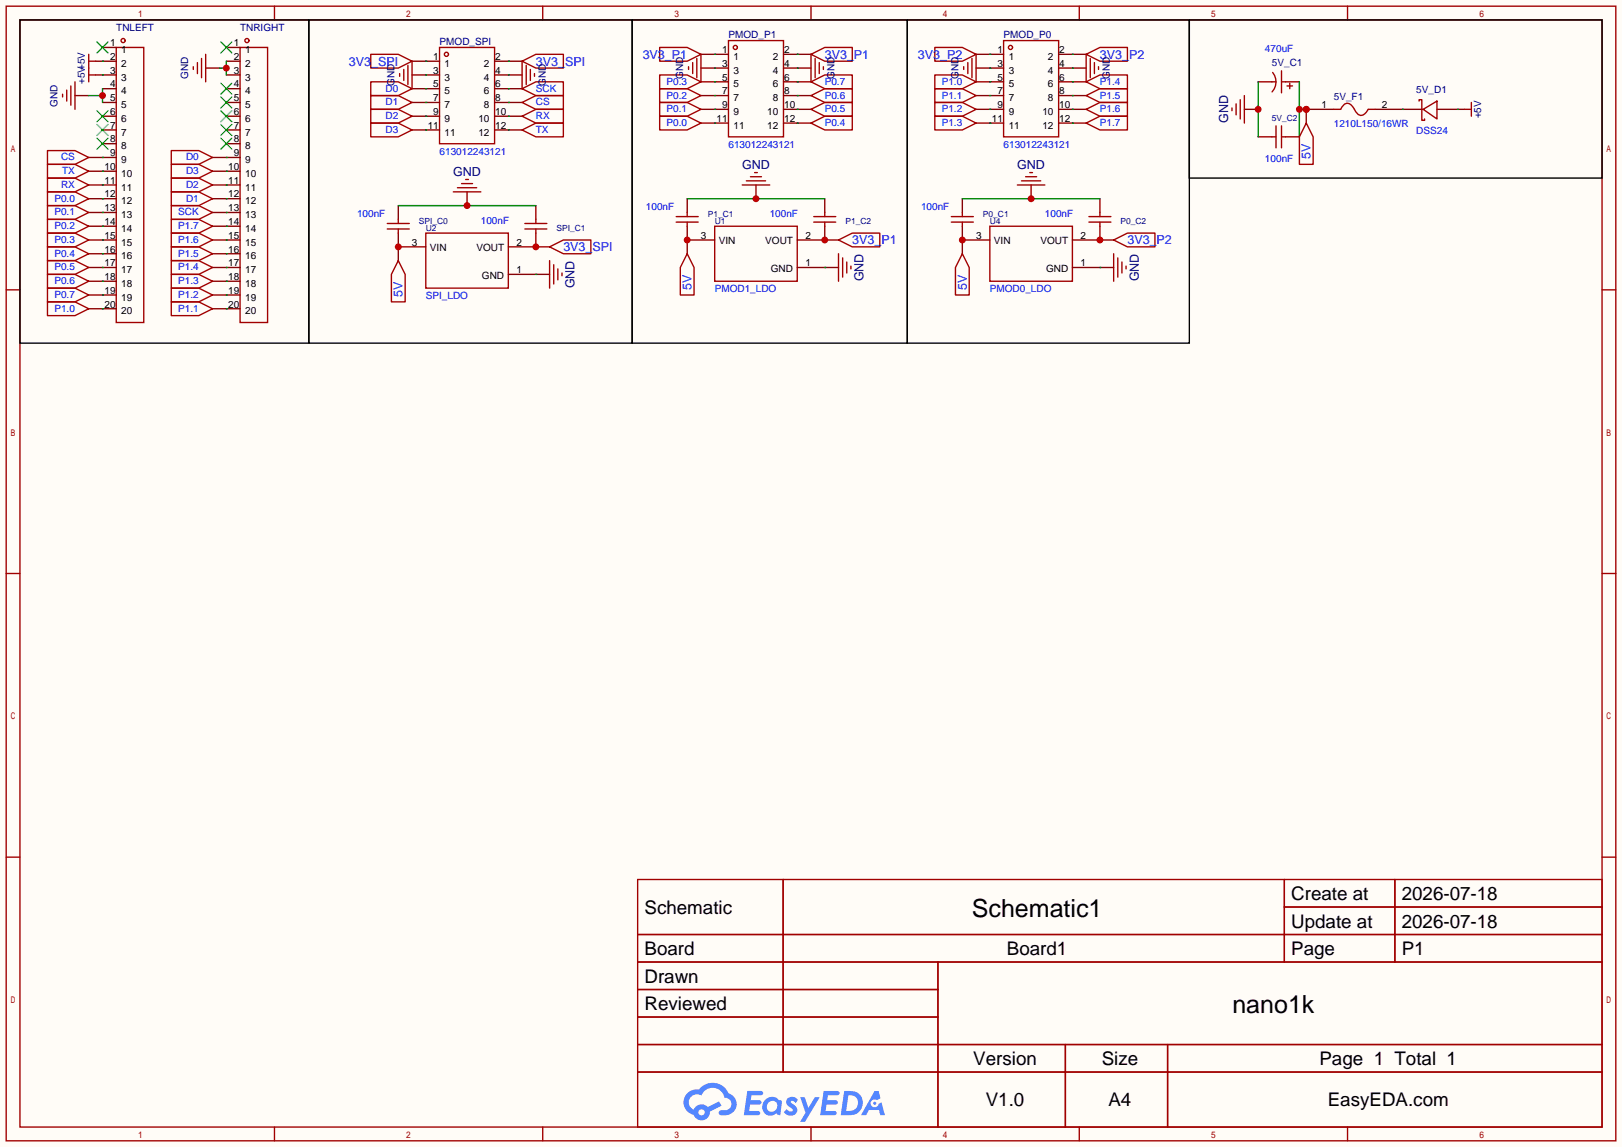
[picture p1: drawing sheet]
<svg xmlns="http://www.w3.org/2000/svg" width="299mm" height="212mm" viewBox="0 0 299 212" stroke-linecap="round" stroke-linejoin="round" font-family="sans-serif">
<path d="M0 0h299.5v211.8h-299.5z" fill="#fffcf7"/>
<g fill="none" stroke="#a10000" stroke-width=".25">
<path d="M1.1 1.1h297.2v209.6h-297.2zM3.7 3.7h292.1v204.5h-292.1zM50.7 1.1v2.6M100.2 1.1v2.6M149.7 1.1v2.6M199.3 1.1v2.6M248.8 1.1v2.6M1.1 53.5h2.6M295.8 53.5h2.5M1.1 105.9h2.6M295.8 105.9h2.5M1.1 158.3h2.6"/>
<path d="M295.8 158.3h2.5M117.7 162.4h178.1v45.8h-178.1zM117.7 172.6h178.1M117.7 177.7h178.1M144.6 162.4v35.6M173.2 177.7v30.5M237.1 162.4v15.3M237.1 167.5h58.7M257.5 162.4v15.3M117.7 182.8h55.5M117.7 192.9h178.1M117.7 187.8h55.5"/>
<path d="M117.7 198h178.1M196.7 192.9v15.3M215.6 192.9v15.3M50.7 208.2v2.5M100.2 208.2v2.5M149.7 208.2v2.5M199.3 208.2v2.5M248.8 208.2v2.5"/>
</g>
<g fill="#5487ff">
<path d="M145.5 202.8a1.3 1.3 0 0 1 1.8 .3l-.4 .6a.54 .54 0 0 0-.9-.2l.1 .2a1.58 1.58 0 0 1 1.1 1.6 1.43 1.43 0 0 1-2.5 .1l.5-.6a.64 .64 0 0 0 .5 .5 .64 .64 0 0 0 .7-.3l-.2-.2a1.6 1.6 0 0 1-1-1.6z"/>
<path d="M147.7 202.7h.9l.7 1.9 1.1-1.9h.9l-2.7 4.5h-.9l1-1.7z"/>
<path d="M138 201.5h1.6a1.31 1.31 0 0 1 1.2 .2 .4 .4 0 0 1-.3 .6h-1.8l-.1 .9h1.6a.4 .4 0 0 1 .4 .4 .4 .4 0 0 1-.4 .4h-1.7l-.2 1.2h.8a1.23 1.23 0 0 1 1.2 .2 .39 .39 0 0 1-.3 .6h-2.7z"/>
<path d="M152.1 201.5h1.6a1.32 1.32 0 0 1 1.3 .2 .39 .39 0 0 1-.4 .6h-1.7l-.2 .9h1.7a.4 .4 0 0 1 .3 .4 .4 .4 0 0 1-.4 .4h-1.7l-.2 1.2h.8a1.23 1.23 0 0 1 1.2 .2 .39 .39 0 0 1-.3 .6h-2.7z"/>
<path d="M161.5 201.5h.7l.4 1.3-.7 .4a.75 .75 0 0 0-1.1 .3 .75 .75 0 0 0 .5 1 .75 .75 0 0 0 .9-.6l.6-.3 .6 2.4h-.9l-.2-1h-1.9l-.5 1h-.9z"/>
<path d="M155.9 201.5l-.7 4.5h1.5a2.27 2.27 0 0 0 2.6-2.3 2.27 2.27 0 0 0-2.7-2.2zM156.6 202.3a1.5 1.5 0 0 1 1.8 1.5 1.5 1.5 0 0 1-1.9 1.4h-.3z"/>
<path d="M141.3 203.1a1.62 1.62 0 0 0-.4 2.1 1.62 1.62 0 0 0 2 .7l.4-.3 .3 .3 .5 .1 .3-2.5-.2-.3h-.4a1.58 1.58 0 0 0-2.5-.1zM141.9 203.6a.99 .99 0 0 1 1.6 .3 .99 .99 0 0 1-.9 1.4 .94 .94 0 0 1-1-.5 .94 .94 0 0 1 .3-1.2z"/>
<path d="M126.9 201.9a2.37 2.37 0 0 0 1.2 4 1.54 1.54 0 0 0 1.7 1 1.54 1.54 0 0 0 1.3-1.6l2.1-1.1-.5-.8-2 1.1a1.57 1.57 0 0 0-2.6 .4 1.5 1.5 0 0 1-.8-2.1 1.5 1.5 0 0 1 2.2-.5 2.23 2.23 0 0 1 2.3-1.4 2.23 2.23 0 0 1 2 1.8 1.16 1.16 0 0 1 1.2 1.1 1.16 1.16 0 0 1-1 1.3h-.7a.47 .47 0 0 0-.6 .3 .47 .47 0 0 0 .4 .6 2.23 2.23 0 0 0 2.3-.7 2.23 2.23 0 0 0 .4-2.3 2.16 2.16 0 0 0-1.3-1.1 3.2 3.2 0 0 0-5.4-.7l-1.2 .1zM129 205.4a.58 .58 0 0 1 1.1 0 .58 .58 0 0 1-1.1 0z"/>
<circle cx="161.5" cy="203.8" r=".28"/>
</g>
<g fill="none" stroke="#a10000" stroke-width=".25">
<path d="M11.6 17.4v.5M12.3 16.6v2.1M13.1 15.9v3.5M13.8 15.1v5.1M21.5 8.8h5v50.8h-5zM35.7 12.3v.5M36.4 11.6v2M37.2 10.8v3.6M38 10v5.1M44.3 8.8h5.1v50.8h-5.1zM81.2 8.8h10.1v17.7h-10.1zM134.5 7.5h10.2v17.8h-10.2z"/>
<path d="M185.3 7.5h10.2v17.8h-10.2z"/>
<circle cx="22.7" cy="7.5" r=".38"/>
<circle cx="45.6" cy="7.5" r=".38"/>
<circle cx="82.4" cy="10" r=".38"/>
<circle cx="135.8" cy="8.8" r=".38"/>
<circle cx="186.6" cy="8.8" r=".38"/>
</g>
<g fill="none" stroke="#870000" stroke-width=".25">
<path d="M13.8 17.7h2.6M18.9 8.8h2.6M18.9 11.3h2.6M18.9 13.8h2.6M18.9 16.4h2.6M18.9 18.9h2.6M38 12.6h2.5M41.8 8.8h2.5M41.8 11.3h2.5M41.8 13.8h2.5M41.8 16.4h2.5M41.8 18.9h2.5"/>
<path d="M78.6 11.3h2.6M78.6 13.8h2.6M78.6 16.4h2.6M78.6 18.9h2.6M91.3 11.3h2.6M91.3 13.8h2.6M91.3 16.4h2.6M91.3 18.9h2.6M132 10h2.5M132 12.6h2.5M132 15.1h2.5M132 17.7h2.5"/>
<path d="M144.7 10h2.5M144.7 12.6h2.5M144.7 15.1h2.5M144.7 17.7h2.5M182.8 10h2.5M182.8 12.6h2.5M182.8 15.1h2.5M182.8 17.7h2.5M195.5 10h2.5M195.5 12.6h2.5M195.5 15.1h2.5M195.5 17.7h2.5"/>
<path d="M18.9 21.5h2.6M18.9 24h2.6M18.9 26.5h2.6M18.9 29.1h2.6M18.9 31.6h2.6M18.9 34.2h2.6M18.9 36.7h2.6M18.9 39.2h2.6M41.8 21.5h2.5M41.8 24h2.5M41.8 26.5h2.5M41.8 29.1h2.5"/>
<path d="M41.8 31.6h2.5M41.8 34.2h2.5M41.8 36.7h2.5M41.8 39.2h2.5M78.6 21.5h2.6M78.6 24h2.6M91.3 21.5h2.6M91.3 24h2.6M132 22.7h2.5M132 20.2h2.5M144.7 22.7h2.5M144.7 20.2h2.5"/>
<path d="M182.8 22.7h2.5M182.8 20.2h2.5M195.5 22.7h2.5M195.5 20.2h2.5M18.9 41.8h2.6M18.9 44.3h2.6M18.9 46.9h2.6M18.9 49.4h2.6M18.9 51.9h2.6M18.9 54.5h2.6M18.9 57h2.6M41.8 41.8h2.5"/>
<path d="M41.8 44.3h2.5M41.8 46.9h2.5M41.8 49.4h2.5M41.8 51.9h2.5M41.8 54.5h2.5M41.8 57h2.5"/>
</g>
<g fill="none" stroke="#3c3" stroke-width=".25">
<path d="M17.9 7.7l2 2.1M19.9 7.7l-2 2.1M40.8 7.7l2 2.1M40.8 15.4l2 2M40.8 17.9l2 2M42.8 7.7l-2 2.1M42.8 15.4l-2 2M42.8 17.9l-2 2M17.9 20.4l2 2.1M17.9 23l2 2M17.9 25.5l2 2.1M19.9 20.4l-2 2.1"/>
<path d="M19.9 23l-2 2M19.9 25.5l-2 2.1M40.8 20.4l2 2.1M40.8 23l2 2M40.8 25.5l2 2.1M42.8 20.4l-2 2.1M42.8 23l-2 2M42.8 25.5l-2 2.1"/>
</g>
<path d="M16.4 17.7h2.5M18.9 16.4v2.5" fill="none" stroke="#008700" stroke-width=".25"/>
<circle cx="18.9" cy="17.7" r=".63" fill="#c00"/>
<path d="M241.2 20.2h5.1M253.9 20.2h5.1" fill="none" stroke="#870000" stroke-width=".25"/>
<path d="M246.3 20.2h1.2l.5-.7a1.26 1.26 0 0 1 2.1 .7l.4 .7a1.26 1.26 0 0 0 2.1-.7h1.3" fill="none" stroke="#a10000" stroke-width=".25"/>
<path d="M40.5 12.6h1.3M41.8 11.3v2.5" fill="none" stroke="#008700" stroke-width=".25"/>
<circle cx="41.8" cy="12.6" r=".63" fill="#c00"/>
<g fill="none" stroke="#870000" stroke-width=".25">
<path d="M17.7 11.3h1.2M17.7 13.8h1.2M76.1 16.4h2.5M76.1 18.9h2.5M93.9 16.4h2.5M93.9 18.9h2.5M129.4 17.7h2.6M129.4 15.1h2.6M147.2 17.7h2.5M147.2 15.1h2.5M180.2 17.7h2.6M180.2 15.1h2.6"/>
<path d="M198 17.7h2.5M198 15.1h2.5M232.3 15.1h2.5M237.4 15.1h2.5M16.4 29.1h2.5M16.4 39.2h2.5M16.4 36.7h2.5M16.4 31.6h2.5M16.4 34.2h2.5M39.2 29.1h2.6M39.2 39.2h2.6M39.2 36.7h2.6"/>
<path d="M39.2 31.6h2.6M39.2 34.2h2.6M73.5 38v2.5M76.1 21.5h2.5M76.1 24h2.5M93.9 21.5h2.5M93.9 24h2.5M98.9 38v2.5M126.9 36.7v2.5M129.4 20.2h2.6M129.4 22.7h2.6M147.2 20.2h2.5"/>
<path d="M147.2 22.7h2.5M152.3 36.7v2.5M177.7 36.7v2.5M180.2 20.2h2.6M180.2 22.7h2.6M198 20.2h2.5M198 22.7h2.5M203.1 36.7v2.5M232.3 25.3h2.5M237.4 25.3h2.5M259 20.2h3.8M265.3 20.2h5.1"/>
<path d="M16.4 57h2.5M16.4 54.5h2.5M16.4 41.8h2.5M16.4 44.3h2.5M16.4 51.9h2.5M16.4 46.9h2.5M16.4 49.4h2.5M39.2 57h2.6M39.2 54.5h2.6M39.2 41.8h2.6M39.2 44.3h2.6M39.2 51.9h2.6"/>
<path d="M39.2 46.9h2.6M39.2 49.4h2.6M73.5 43.1v2.5h5.1M93.9 50.7h5M98.9 43.1v2.5h-5M126.9 41.8v2.5h5.1M147.2 49.4h5.1M152.3 41.8v2.5h-5.1M177.7 41.8v2.5h5.1M198 49.4h5.1M203.1 41.8v2.5h-5.1"/>
</g>
<g fill="none" stroke="#a10000" stroke-width=".25">
<path d="M16.4 10v5.1M16.4 11.3h1.3M16.4 13.8h1.3M68.5 15.1h5l2.6 1.3-2.6 1.3h-5zM68.5 17.7h5l2.6 1.2-2.6 1.3h-5zM96.4 18.9l2.5-1.2h5.1v2.5h-5.1zM96.4 16.4l2.5-1.3h5.1v2.6h-5.1zM121.8 18.9h5.1l2.5 1.3-2.5 1.3h-5.1zM121.8 16.4h5.1l2.5 1.3-2.5 1.2h-5.1zM121.8 13.8h5.1l2.5 1.3-2.5 1.3h-5.1zM149.7 17.7l2.6-1.3h5.1v2.5h-5.1zM149.7 15.1l2.6-1.3h5.1v2.6h-5.1z"/>
<path d="M172.6 18.9h5.1l2.5 1.3-2.5 1.3h-5.1zM172.6 16.4h5.1l2.5 1.3-2.5 1.2h-5.1zM172.6 13.8h5.1l2.5 1.3-2.5 1.3h-5.1zM200.5 17.7l2.6-1.3h5.1v2.5h-5.1zM200.5 15.1l2.6-1.3h5.1v2.6h-5.1zM234.8 15.1h.8M235 13.4a2.74 2.74 0 0 1-.1 3.6M236.6 13.1v4M236.6 15.1h.8M237.6 15.9h1M238.1 15.4v1M262 18.7v-.3h.5v3.8h.5v-.2"/>
<path d="M271.7 18.9v2.6M8.8 27.8h5l2.6 1.3-2.6 1.3h-5zM8.8 38h5l2.6 1.2-2.6 1.3h-5zM8.8 35.4h5l2.6 1.3-2.6 1.3h-5zM8.8 32.9h5l2.6 1.3-2.6 1.2h-5zM8.8 30.4h5l2.6 1.2-2.6 1.3h-5zM31.6 35.4h5.1l2.5 1.3-2.5 1.3h-5.1zM31.6 27.8h5.1l2.5 1.3-2.5 1.3h-5.1zM31.6 30.4h5.1l2.5 1.2-2.5 1.3h-5.1zM31.6 32.9h5.1l2.5 1.3-2.5 1.2h-5.1zM31.6 38h5.1l2.5 1.2-2.5 1.3h-5.1zM68.5 20.2h5l2.6 1.3-2.6 1.2h-5z"/>
<path d="M68.5 22.7h5l2.6 1.3-2.6 1.3h-5zM96.4 24l2.5-1.3h5.1v2.6h-5.1zM96.4 21.5l2.5-1.3h5.1v2.5h-5.1zM121.8 21.5h5.1l2.5 1.2-2.5 1.3h-5.1zM126.9 39.2v.8M149.7 20.2l2.6-1.3h5.1v2.6h-5.1zM149.7 22.7l2.6-1.2h5.1v2.5h-5.1zM152.3 39.2v.8M172.6 21.5h5.1l2.5 1.2-2.5 1.3h-5.1zM177.7 39.2v.8M200.5 22.7l2.6-1.2h5.1v2.5h-5.1zM200.5 20.2l2.6-1.3h5.1v2.6h-5.1z"/>
<path d="M203.1 39.2v.8M234.8 25.3h.8M235.6 23.2v4.1M236.6 23.2v4.1M236.6 25.3h.8M262.8 20.2l2.5-1.5v3.3zM270.4 20.2h1.3M8.8 55.8h5l2.6 1.2-2.6 1.3h-5zM8.8 40.5h5l2.6 1.3-2.6 1.3h-5zM8.8 50.7h5l2.6 1.2-2.6 1.3h-5zM8.8 53.2h5l2.6 1.3-2.6 1.3h-5zM8.8 45.6h5l2.6 1.3-2.6 1.2h-5z"/>
<path d="M8.8 43.1h5l2.6 1.2-2.6 1.3h-5zM8.8 48.1h5l2.6 1.3-2.6 1.3h-5zM31.6 53.2h5.1l2.5 1.3-2.5 1.3h-5.1zM31.6 43.1h5.1l2.5 1.2-2.5 1.3h-5.1zM31.6 45.6h5.1l2.5 1.3-2.5 1.2h-5.1zM31.6 48.1h5.1l2.5 1.3-2.5 1.3h-5.1zM31.6 40.5h5.1l2.5 1.3-2.5 1.3h-5.1zM31.6 55.8h5.1l2.5 1.2-2.5 1.3h-5.1zM31.6 50.7h5.1l2.5 1.2-2.5 1.3h-5.1zM71.5 42.3h4.1M71.5 41.3h4.1M73.5 40.5v.8"/>
<path d="M73.5 42.3v.8M78.6 43.1h15.3v10.1h-15.3zM96.9 42.3h4.1M96.9 41.3h4.1M98.9 40.5v.8M98.9 42.3v.8M124.8 41h4.1M124.8 40h4.1M126.9 41v.8M132 41.8h15.2v10.1h-15.2zM150.2 41h4.1M150.2 40h4.1"/>
<path d="M152.3 41v.8M175.6 41h4.1M175.6 40h4.1M177.7 41v.8M182.8 41.8h15.2v10.1h-15.2zM201 41h4.1M201 40h4.1M203.1 41v.8"/>
</g>
<g fill="none" stroke="#008700" stroke-width=".25">
<path d="M239.9 15.1v10.2M18.9 39.2h.1M18.9 36.7h.1M18.9 34.2h.1M18.9 31.6h.1M18.9 29.1h.1M41.8 39.2h.1M41.8 36.7h.1M41.8 34.2h.1M41.8 31.6h.1M41.8 29.1h.1M239.9 20.2h1.3"/>
<path d="M259 20.2h.1M269.1 20.2h.1M18.9 57h.1M18.9 54.5h.1M18.9 51.9h.1M18.9 49.4h.1M18.9 46.9h.1M18.9 44.3h.1M18.9 41.8h.1M41.8 57h.1M41.8 54.5h.1M41.8 51.9h.1"/>
<path d="M41.8 49.4h.1M41.8 46.9h.1M41.8 44.3h.1M41.8 41.8h.1"/>
</g>
<g fill="#c00">
<circle cx="239.9" cy="20.2" r=".63"/>
<circle cx="241.2" cy="20.2" r=".63"/>
</g>
<path d="M232.3 15.1v10.2" fill="none" stroke="#008700" stroke-width=".25"/>
<path d="M229.7 20.2h2.6" fill="none" stroke="#870000" stroke-width=".25"/>
<circle cx="232.3" cy="20.2" r=".63" fill="#c00"/>
<path d="M227.5 19.9v.5M228.2 19.2v2M229 18.4v3.6M229.7 17.7v5" fill="none" stroke="#a10000" stroke-width=".25"/>
<path d="M241.2 20.2v2.5" fill="none" stroke="#870000" stroke-width=".25"/>
<circle cx="241.2" cy="20.2" r=".63" fill="#c00"/>
<path d="M241.2 22.7l1.2 2.6v5.1h-2.5v-5.1z" fill="none" stroke="#a10000" stroke-width=".25"/>
<path d="M73.5 38h25.4M126.9 36.7h25.4M177.7 36.7h25.4M73.5 45.6h.1M98.9 45.6h.1M126.9 44.3h.1M152.3 44.3h.1M177.7 44.3h.1M203.1 44.3h.1" fill="none" stroke="#008700" stroke-width=".25"/>
<path d="M86.2 35.4v2.6" fill="none" stroke="#870000" stroke-width=".25"/>
<circle cx="86.2" cy="38" r=".63" fill="#c00"/>
<path d="M83.7 35.4h5.1M84.5 34.7h3.5M85.2 33.9h2M86 33.1h.5" fill="none" stroke="#a10000" stroke-width=".25"/>
<path d="M139.6 34.2v2.5" fill="none" stroke="#870000" stroke-width=".25"/>
<circle cx="139.6" cy="36.7" r=".63" fill="#c00"/>
<path d="M137 34.2h5.1M137.8 33.4h3.6M138.6 32.6h2M139.3 31.9h.5" fill="none" stroke="#a10000" stroke-width=".25"/>
<path d="M190.4 34.2v2.5" fill="none" stroke="#870000" stroke-width=".25"/>
<circle cx="190.4" cy="36.7" r=".63" fill="#c00"/>
<path d="M68.5 10h5l2.6 1.3-2.6 1.3h-5zM96.4 11.3l2.5-1.3h5.1v2.6h-5.1zM121.8 8.8h5.1l2.5 1.2-2.5 1.3h-5.1zM149.7 10l2.6-1.2h5.1v2.5h-5.1zM172.6 8.8h5.1l2.5 1.2-2.5 1.3h-5.1zM200.5 10l2.6-1.2h5.1v2.5h-5.1zM187.8 34.2h5.1M188.6 33.4h3.6M189.4 32.6h2M190.1 31.9h.5" fill="none" stroke="#a10000" stroke-width=".25"/>
<path d="M76.1 11.3h2.5M93.9 11.3h2.5M129.4 10h2.6M147.2 10h2.5M180.2 10h2.6M198 10h2.5M98.9 45.6h2.6" fill="none" stroke="#870000" stroke-width=".25"/>
<circle cx="98.9" cy="45.6" r=".63" fill="#c00"/>
<path d="M101.5 45.6l2.5-1.3h5.1v2.6h-5.1z" fill="none" stroke="#a10000" stroke-width=".25"/>
<path d="M152.3 44.3h2.5" fill="none" stroke="#870000" stroke-width=".25"/>
<circle cx="152.3" cy="44.3" r=".63" fill="#c00"/>
<path d="M154.8 44.3l2.6-1.2h5v2.5h-5z" fill="none" stroke="#a10000" stroke-width=".25"/>
<path d="M203.1 44.3h2.5" fill="none" stroke="#870000" stroke-width=".25"/>
<circle cx="203.1" cy="44.3" r=".63" fill="#c00"/>
<g fill="none" stroke="#a10000" stroke-width=".25">
<path d="M101.5 48.1v5.1M102.2 48.9v3.6M103 49.7v2M103.8 50.4v.5M154.8 46.9v5M155.6 47.6v3.6M156.3 48.4v2M157.1 49.1v.6M205.6 44.3l2.6-1.2h5v2.5h-5zM205.6 46.9v5M206.4 47.6v3.6M207.1 48.4v2"/>
<path d="M207.9 49.1v.6"/>
</g>
<path d="M73.5 45.6v2.5M98.9 50.7h2.6M152.3 49.4h2.5M203.1 49.4h2.5" fill="none" stroke="#870000" stroke-width=".25"/>
<path d="M98.9 50.7h.1M152.3 49.4h.1M203.1 49.4h.1" fill="none" stroke="#008700" stroke-width=".25"/>
<circle cx="73.5" cy="45.6" r=".63" fill="#c00"/>
<path d="M73.5 48.1l1.3 2.6v5.1h-2.5v-5.1z" fill="none" stroke="#a10000" stroke-width=".25"/>
<path d="M126.9 44.3v2.6" fill="none" stroke="#870000" stroke-width=".25"/>
<circle cx="126.9" cy="44.3" r=".63" fill="#c00"/>
<path d="M126.9 46.9l1.2 2.5v5.1h-2.5v-5.1z" fill="none" stroke="#a10000" stroke-width=".25"/>
<path d="M177.7 44.3v2.6" fill="none" stroke="#870000" stroke-width=".25"/>
<circle cx="177.7" cy="44.3" r=".63" fill="#c00"/>
<g fill="none" stroke="#a10000" stroke-width=".25">
<path d="M73.8 13.6v.5M74.5 12.8v2.1M75.3 12.1v3.5M76.1 11.3v5.1M96.4 11.3v5.1M97.2 12.1v3.5M97.9 12.8v2.1M98.7 13.6v.5M127.1 12.3v.5M127.9 11.6v2M128.7 10.8v3.6M129.4 10v5.1"/>
<path d="M149.7 10v5.1M150.5 10.8v3.6M151.3 11.6v2M152 12.3v.5M177.9 12.3v.5M178.7 11.6v2M179.5 10.8v3.6M180.2 10v5.1M200.5 10v5.1M201.3 10.8v3.6M202.1 11.6v2M202.8 12.3v.5"/>
<path d="M177.7 46.9l1.2 2.5v5.1h-2.5v-5.1z"/>
</g>
<g fill="none" stroke="#008700" stroke-width=".25">
<path d="M18.9 13.8h.1M18.9 11.3h.1M78.6 11.3h.1M78.6 13.8h.1M78.6 18.9h.1M78.6 16.4h.1M93.9 11.3h.1M93.9 13.8h.1M93.9 16.4h.1M93.9 18.9h.1M132 10h.1M132 12.6h.1"/>
<path d="M132 15.1h.1M132 17.7h.1M147.2 10h.1M147.2 12.6h.1M147.2 17.7h.1M147.2 15.1h.1M182.8 10h.1M182.8 12.6h.1M182.8 15.1h.1M182.8 17.7h.1M198 10h.1M198 12.6h.1"/>
<path d="M198 17.7h.1M198 15.1h.1M78.6 21.5h.1M78.6 24h.1M93.9 21.5h.1M93.9 24h.1M132 20.2h.1M132 22.7h.1M147.2 22.7h.1M147.2 20.2h.1M182.8 20.2h.1M182.8 22.7h.1"/>
<path d="M198 20.2h.1M198 22.7h.1"/>
</g>
<path d="M76.1 13.8h2.5M93.9 13.8h2.5M129.4 12.6h2.6M147.2 12.6h2.5M180.2 12.6h2.6M198 12.6h2.5" fill="none" stroke="#870000" stroke-width=".25"/>
<path d="M3.7 3.7h53.3v59.7h-53.3zM57 3.7h59.7v59.7h-59.7zM116.7 3.7h50.8v59.7h-50.8zM167.5 3.7h52.1v59.7h-52.1zM219.6 3.7h76.2v29.2h-76.2z" fill="none" stroke="#000" stroke-width=".25"/>
<g font-size="4.6">
<text x="179.4" y="169.4">Schematic1</text>
<text x="227.5" y="187.1">nano1k</text>
</g>
<g font-size="3.5">
<text x="238.4" y="166.2">Create at</text>
<text x="258.8" y="166.2">2026-07-18</text>
<text x="119" y="168.8">Schematic</text>
<text x="238.4" y="171.3">Update at</text>
<text x="258.8" y="171.3">2026-07-18</text>
<text x="119" y="176.4">Board</text>
<text x="185.9" y="176.4">Board1</text>
<text x="238.4" y="176.4">Page</text>
<text x="258.8" y="176.4">P1</text>
<text x="119" y="181.5">Drawn</text>
<text x="119" y="186.6">Reviewed</text>
<text x="179.7" y="196.7">Version</text>
<text x="203.4" y="196.7">Size</text>
<text x="243.6" y="196.7">Page 1 Total 1</text>
<text x="182" y="204.3">V1.0</text>
<text x="204.7" y="204.3">A4</text>
<text x="245.1" y="204.3">EasyEDA.com</text>
</g>
<g font-size="2.3" fill="#00f">
<text x="118.7" y="10.8">3V3_P1</text>
<text x="152.3" y="10.8">3V3_P1</text>
<text x="169.5" y="10.8">3V3_P2</text>
<text x="203.1" y="10.8">3V3_P2</text>
<text x="64.4" y="12.1">3V3_SPI</text>
<text x="98.9" y="12.1">3V3_SPI</text>
<text x="242" y="29.4" transform="rotate(-90 242 29.4)">5V</text>
<text x="104" y="46.4">3V3_SPI</text>
<text x="157.4" y="45.1">3V3_P1</text>
<text x="208.2" y="45.1">3V3_P2</text>
<text x="127.7" y="53.5" transform="rotate(-90 127.7 53.5)">5V</text>
<text x="178.5" y="53.5" transform="rotate(-90 178.5 53.5)">5V</text>
<text x="74.3" y="54.8" transform="rotate(-90 74.3 54.8)">5V</text>
</g>
<g font-size="2.3" fill="#000080">
<text x="226.7" y="22.8" transform="rotate(-90 226.7 22.8)">GND</text>
<text x="83.7" y="32.4">GND</text>
<text x="137" y="31.2">GND</text>
<text x="187.8" y="31.2">GND</text>
<text x="106.1" y="53.2" transform="rotate(-90 106.1 53.2)">GND</text>
<text x="159.4" y="52" transform="rotate(-90 159.4 52)">GND</text>
<text x="210.2" y="52" transform="rotate(-90 210.2 52)">GND</text>
</g>
<g font-size="1.8" fill="#000080">
<text x="21.5" y="5.8">TNLEFT</text>
<text x="44.3" y="5.8">TNRIGHT</text>
<text x="81.2" y="8.3">PMOD_SPI</text>
<text x="134.5" y="7">PMOD_P1</text>
<text x="185.3" y="7">PMOD_P0</text>
<text x="15.7" y="15.5" transform="rotate(-90 15.7 15.5)">+5V+5V</text>
<text x="34.7" y="14.6" transform="rotate(-90 34.7 14.6)">GND</text>
<text x="72.8" y="15.9" transform="rotate(-90 72.8 15.9)">GND</text>
<text x="100.8" y="15.9" transform="rotate(-90 100.8 15.9)">GND</text>
<text x="126.2" y="14.6" transform="rotate(-90 126.2 14.6)">GND</text>
<text x="154.1" y="14.6" transform="rotate(-90 154.1 14.6)">GND</text>
<text x="177" y="14.6" transform="rotate(-90 177 14.6)">GND</text>
<text x="204.9" y="14.6" transform="rotate(-90 204.9 14.6)">GND</text>
<text x="234.8" y="12.1">5V_C1</text>
<text x="261.5" y="17.2">5V_D1</text>
<text x="10.6" y="19.7" transform="rotate(-90 10.6 19.7)">GND</text>
<text x="246.3" y="18.5">5V_F1</text>
<text x="273.5" y="21.9" transform="rotate(-90 273.5 21.9)">+5V</text>
</g>
<g font-size="1.8">
<text x="20.3" y="8.5">1</text>
<text x="20.3" y="11.1">2</text>
<text x="22.4" y="9.8">1</text>
<text x="43.2" y="8.5">1</text>
<text x="43.2" y="11.1">2</text>
<text x="45.3" y="9.8">1</text>
<text x="80" y="11.1">1</text>
<text x="91.4" y="11.1">2</text>
<text x="133.3" y="9.8">1</text>
<text x="135.4" y="11.1">1</text>
<text x="142.7" y="11.1">2</text>
<text x="144.8" y="9.8">2</text>
<text x="184.1" y="9.8">1</text>
<text x="186.2" y="11.1">1</text>
<text x="193.5" y="11.1">2</text>
<text x="195.6" y="9.8">2</text>
<text x="20.3" y="13.6">3</text>
<text x="20.3" y="16.2">4</text>
<text x="22.4" y="12.3">2</text>
<text x="22.4" y="14.9">3</text>
<text x="22.4" y="17.4">4</text>
<text x="43.2" y="13.6">3</text>
<text x="43.2" y="16.2">4</text>
<text x="45.3" y="12.3">2</text>
<text x="45.3" y="14.9">3</text>
<text x="45.3" y="17.4">4</text>
<text x="80" y="13.6">3</text>
<text x="80" y="16.2">5</text>
<text x="82.1" y="12.3">1</text>
<text x="82.1" y="14.9">3</text>
<text x="82.1" y="17.4">5</text>
<text x="89.3" y="17.4">6</text>
<text x="89.3" y="14.9">4</text>
<text x="89.3" y="12.3">2</text>
<text x="91.4" y="16.2">6</text>
<text x="91.4" y="13.6">4</text>
<text x="133.3" y="12.3">3</text>
<text x="133.3" y="14.9">5</text>
<text x="133.3" y="17.4">7</text>
<text x="135.4" y="13.6">3</text>
<text x="135.4" y="16.2">5</text>
<text x="142.7" y="16.2">6</text>
<text x="142.7" y="13.6">4</text>
<text x="144.8" y="17.4">8</text>
<text x="144.8" y="14.9">6</text>
<text x="144.8" y="12.3">4</text>
<text x="184.1" y="12.3">3</text>
<text x="184.1" y="14.9">5</text>
<text x="184.1" y="17.4">7</text>
<text x="186.2" y="13.6">3</text>
<text x="186.2" y="16.2">5</text>
<text x="193.5" y="16.2">6</text>
<text x="193.5" y="13.6">4</text>
<text x="195.6" y="17.4">8</text>
<text x="195.6" y="14.9">6</text>
<text x="195.6" y="12.3">4</text>
<text x="20.3" y="18.7">5</text>
<text x="20.3" y="21.2">6</text>
<text x="20.3" y="23.8">7</text>
<text x="22.4" y="20">5</text>
<text x="22.4" y="22.5">6</text>
<text x="43.2" y="18.7">5</text>
<text x="43.2" y="21.2">6</text>
<text x="43.2" y="23.8">7</text>
<text x="45.3" y="20">5</text>
<text x="45.3" y="22.5">6</text>
<text x="79" y="23.8">11</text>
<text x="80" y="18.7">7</text>
<text x="80" y="21.2">9</text>
<text x="82.1" y="20">7</text>
<text x="82.1" y="22.5">9</text>
<text x="88.3" y="22.5">10</text>
<text x="89.3" y="20">8</text>
<text x="91.4" y="23.8">12</text>
<text x="91.4" y="21.2">10</text>
<text x="91.4" y="18.7">8</text>
<text x="132.3" y="22.5">11</text>
<text x="133.3" y="20">9</text>
<text x="135.4" y="18.7">7</text>
<text x="135.4" y="21.2">9</text>
<text x="135.4" y="23.8">11</text>
<text x="141.7" y="23.8">12</text>
<text x="141.7" y="21.2">10</text>
<text x="142.7" y="18.7">8</text>
<text x="144.8" y="22.5">12</text>
<text x="144.8" y="20">10</text>
<text x="183.1" y="22.5">11</text>
<text x="184.1" y="20">9</text>
<text x="186.2" y="18.7">7</text>
<text x="186.2" y="21.2">9</text>
<text x="186.2" y="23.8">11</text>
<text x="192.5" y="23.8">12</text>
<text x="192.5" y="21.2">10</text>
<text x="193.5" y="18.7">8</text>
<text x="195.6" y="22.5">12</text>
<text x="195.6" y="20">10</text>
<text x="244" y="20">1</text>
<text x="255.1" y="20">2</text>
<text x="20.3" y="26.3">8</text>
<text x="20.3" y="28.9">9</text>
<text x="22.4" y="25">7</text>
<text x="22.4" y="27.6">8</text>
<text x="43.2" y="26.3">8</text>
<text x="43.2" y="28.9">9</text>
<text x="45.3" y="25">7</text>
<text x="45.3" y="27.6">8</text>
<text x="82.1" y="25">11</text>
<text x="88.3" y="25">12</text>
<text x="19.3" y="31.4">10</text>
<text x="19.3" y="33.9">11</text>
<text x="22.4" y="30.1">9</text>
<text x="22.4" y="32.7">10</text>
<text x="22.4" y="35.2">11</text>
<text x="42.1" y="31.4">10</text>
<text x="42.1" y="33.9">11</text>
<text x="45.3" y="30.1">9</text>
<text x="45.3" y="32.7">10</text>
<text x="45.3" y="35.2">11</text>
<text x="19.3" y="36.5">12</text>
<text x="19.3" y="39">13</text>
<text x="19.3" y="41.6">14</text>
<text x="22.4" y="37.7">12</text>
<text x="22.4" y="40.3">13</text>
<text x="42.1" y="36.5">12</text>
<text x="42.1" y="39">13</text>
<text x="42.1" y="41.6">14</text>
<text x="45.3" y="37.7">12</text>
<text x="45.3" y="40.3">13</text>
<text x="19.3" y="44.1">15</text>
<text x="19.3" y="46.6">16</text>
<text x="22.4" y="42.8">14</text>
<text x="22.4" y="45.4">15</text>
<text x="22.4" y="47.9">16</text>
<text x="42.1" y="44.1">15</text>
<text x="42.1" y="46.6">16</text>
<text x="45.3" y="42.8">14</text>
<text x="45.3" y="45.4">15</text>
<text x="45.3" y="47.9">16</text>
<text x="76.1" y="45.4">3</text>
<text x="79.4" y="46.4">VIN</text>
<text x="88" y="46.4">VOUT</text>
<text x="95.4" y="45.4">2</text>
<text x="129.4" y="44.1">3</text>
<text x="132.7" y="45.1">VIN</text>
<text x="141.3" y="45.1">VOUT</text>
<text x="148.7" y="44.1">2</text>
<text x="180.2" y="44.1">3</text>
<text x="183.5" y="45.1">VIN</text>
<text x="192.1" y="45.1">VOUT</text>
<text x="199.5" y="44.1">2</text>
<text x="19.3" y="49.2">17</text>
<text x="19.3" y="51.7">18</text>
<text x="22.4" y="50.4">17</text>
<text x="22.4" y="53">18</text>
<text x="42.1" y="49.2">17</text>
<text x="42.1" y="51.7">18</text>
<text x="45.3" y="50.4">17</text>
<text x="45.3" y="53">18</text>
<text x="89" y="51.5">GND</text>
<text x="95.4" y="50.4">1</text>
<text x="142.3" y="50.2">GND</text>
<text x="148.7" y="49.2">1</text>
<text x="193.1" y="50.2">GND</text>
<text x="199.5" y="49.2">1</text>
<text x="19.3" y="54.3">19</text>
<text x="19.3" y="56.8">20</text>
<text x="22.4" y="55.5">19</text>
<text x="22.4" y="58.1">20</text>
<text x="42.1" y="54.3">19</text>
<text x="42.1" y="56.8">20</text>
<text x="45.3" y="55.5">19</text>
<text x="45.3" y="58.1">20</text>
</g>
<g font-size="1.8" fill="#00f">
<text x="233.6" y="9.6">470uF</text>
<text x="71.2" y="16.9">D0</text>
<text x="98.9" y="16.9">SCK</text>
<text x="123.1" y="15.7">P0.3</text>
<text x="152.3" y="15.7">P0.7</text>
<text x="173.9" y="15.7">P1.0</text>
<text x="203.1" y="15.7">P1.4</text>
<text x="71.2" y="22">D2</text>
<text x="71.2" y="19.5">D1</text>
<text x="98.9" y="19.5">CS</text>
<text x="98.9" y="22">RX</text>
<text x="123.1" y="20.7">P0.1</text>
<text x="123.1" y="18.2">P0.2</text>
<text x="123.1" y="23.3">P0.0</text>
<text x="152.3" y="18.2">P0.6</text>
<text x="152.3" y="20.7">P0.5</text>
<text x="152.3" y="23.3">P0.4</text>
<text x="173.9" y="20.7">P1.2</text>
<text x="173.9" y="23.3">P1.3</text>
<text x="173.9" y="18.2">P1.1</text>
<text x="203.1" y="23.3">P1.7</text>
<text x="203.1" y="18.2">P1.5</text>
<text x="203.1" y="20.7">P1.6</text>
<text x="246.3" y="23.5">1210L150/16WR</text>
<text x="11.3" y="29.6">CS</text>
<text x="34.3" y="29.6">D0</text>
<text x="71.2" y="24.6">D3</text>
<text x="81.2" y="28.6">613012243121</text>
<text x="98.9" y="24.6">TX</text>
<text x="134.5" y="27.4">613012243121</text>
<text x="185.3" y="27.4">613012243121</text>
<text x="233.6" y="29.9">100nF</text>
<text x="261.5" y="24.8">DSS24</text>
<text x="11.3" y="34.7">RX</text>
<text x="11.5" y="32.2">TX</text>
<text x="34.3" y="32.2">D3</text>
<text x="34.3" y="34.7">D2</text>
<text x="10" y="39.8">P0.1</text>
<text x="10" y="37.3">P0.0</text>
<text x="32.9" y="39.8">SCK</text>
<text x="34.3" y="37.3">D1</text>
<text x="65.9" y="40.1">100nF</text>
<text x="88.8" y="41.3">100nF</text>
<text x="119.3" y="38.8">100nF</text>
<text x="142.1" y="40.1">100nF</text>
<text x="170.1" y="38.8">100nF</text>
<text x="192.9" y="40.1">100nF</text>
<text x="10" y="42.3">P0.2</text>
<text x="10" y="47.4">P0.4</text>
<text x="10" y="44.9">P0.3</text>
<text x="32.9" y="44.9">P1.6</text>
<text x="32.9" y="47.4">P1.5</text>
<text x="32.9" y="42.3">P1.7</text>
<text x="10" y="52.5">P0.6</text>
<text x="10" y="50">P0.5</text>
<text x="32.9" y="50">P1.4</text>
<text x="32.9" y="52.5">P1.3</text>
<text x="10" y="57.6">P1.0</text>
<text x="10" y="55">P0.7</text>
<text x="32.9" y="55">P1.2</text>
<text x="32.9" y="57.6">P1.1</text>
<text x="78.6" y="55.3">SPI_LDO</text>
<text x="132" y="54">PMOD1_LDO</text>
<text x="182.8" y="54">PMOD0_LDO</text>
</g>
<g font-size="1.6" fill="#000080">
<text x="234.8" y="22.3">5V_C2</text>
<text x="77.3" y="41.3">SPI_C0</text>
<text x="130.7" y="40.1">P1_C1</text>
<text x="132" y="41.3">U1</text>
<text x="156.1" y="41.3">P1_C2</text>
<text x="181.5" y="40.1">P0_C1</text>
<text x="182.8" y="41.3">U4</text>
<text x="206.9" y="41.3">P0_C2</text>
<text x="78.6" y="42.6">U2</text>
<text x="102.7" y="42.6">SPI_C1</text>
</g>
</svg>
